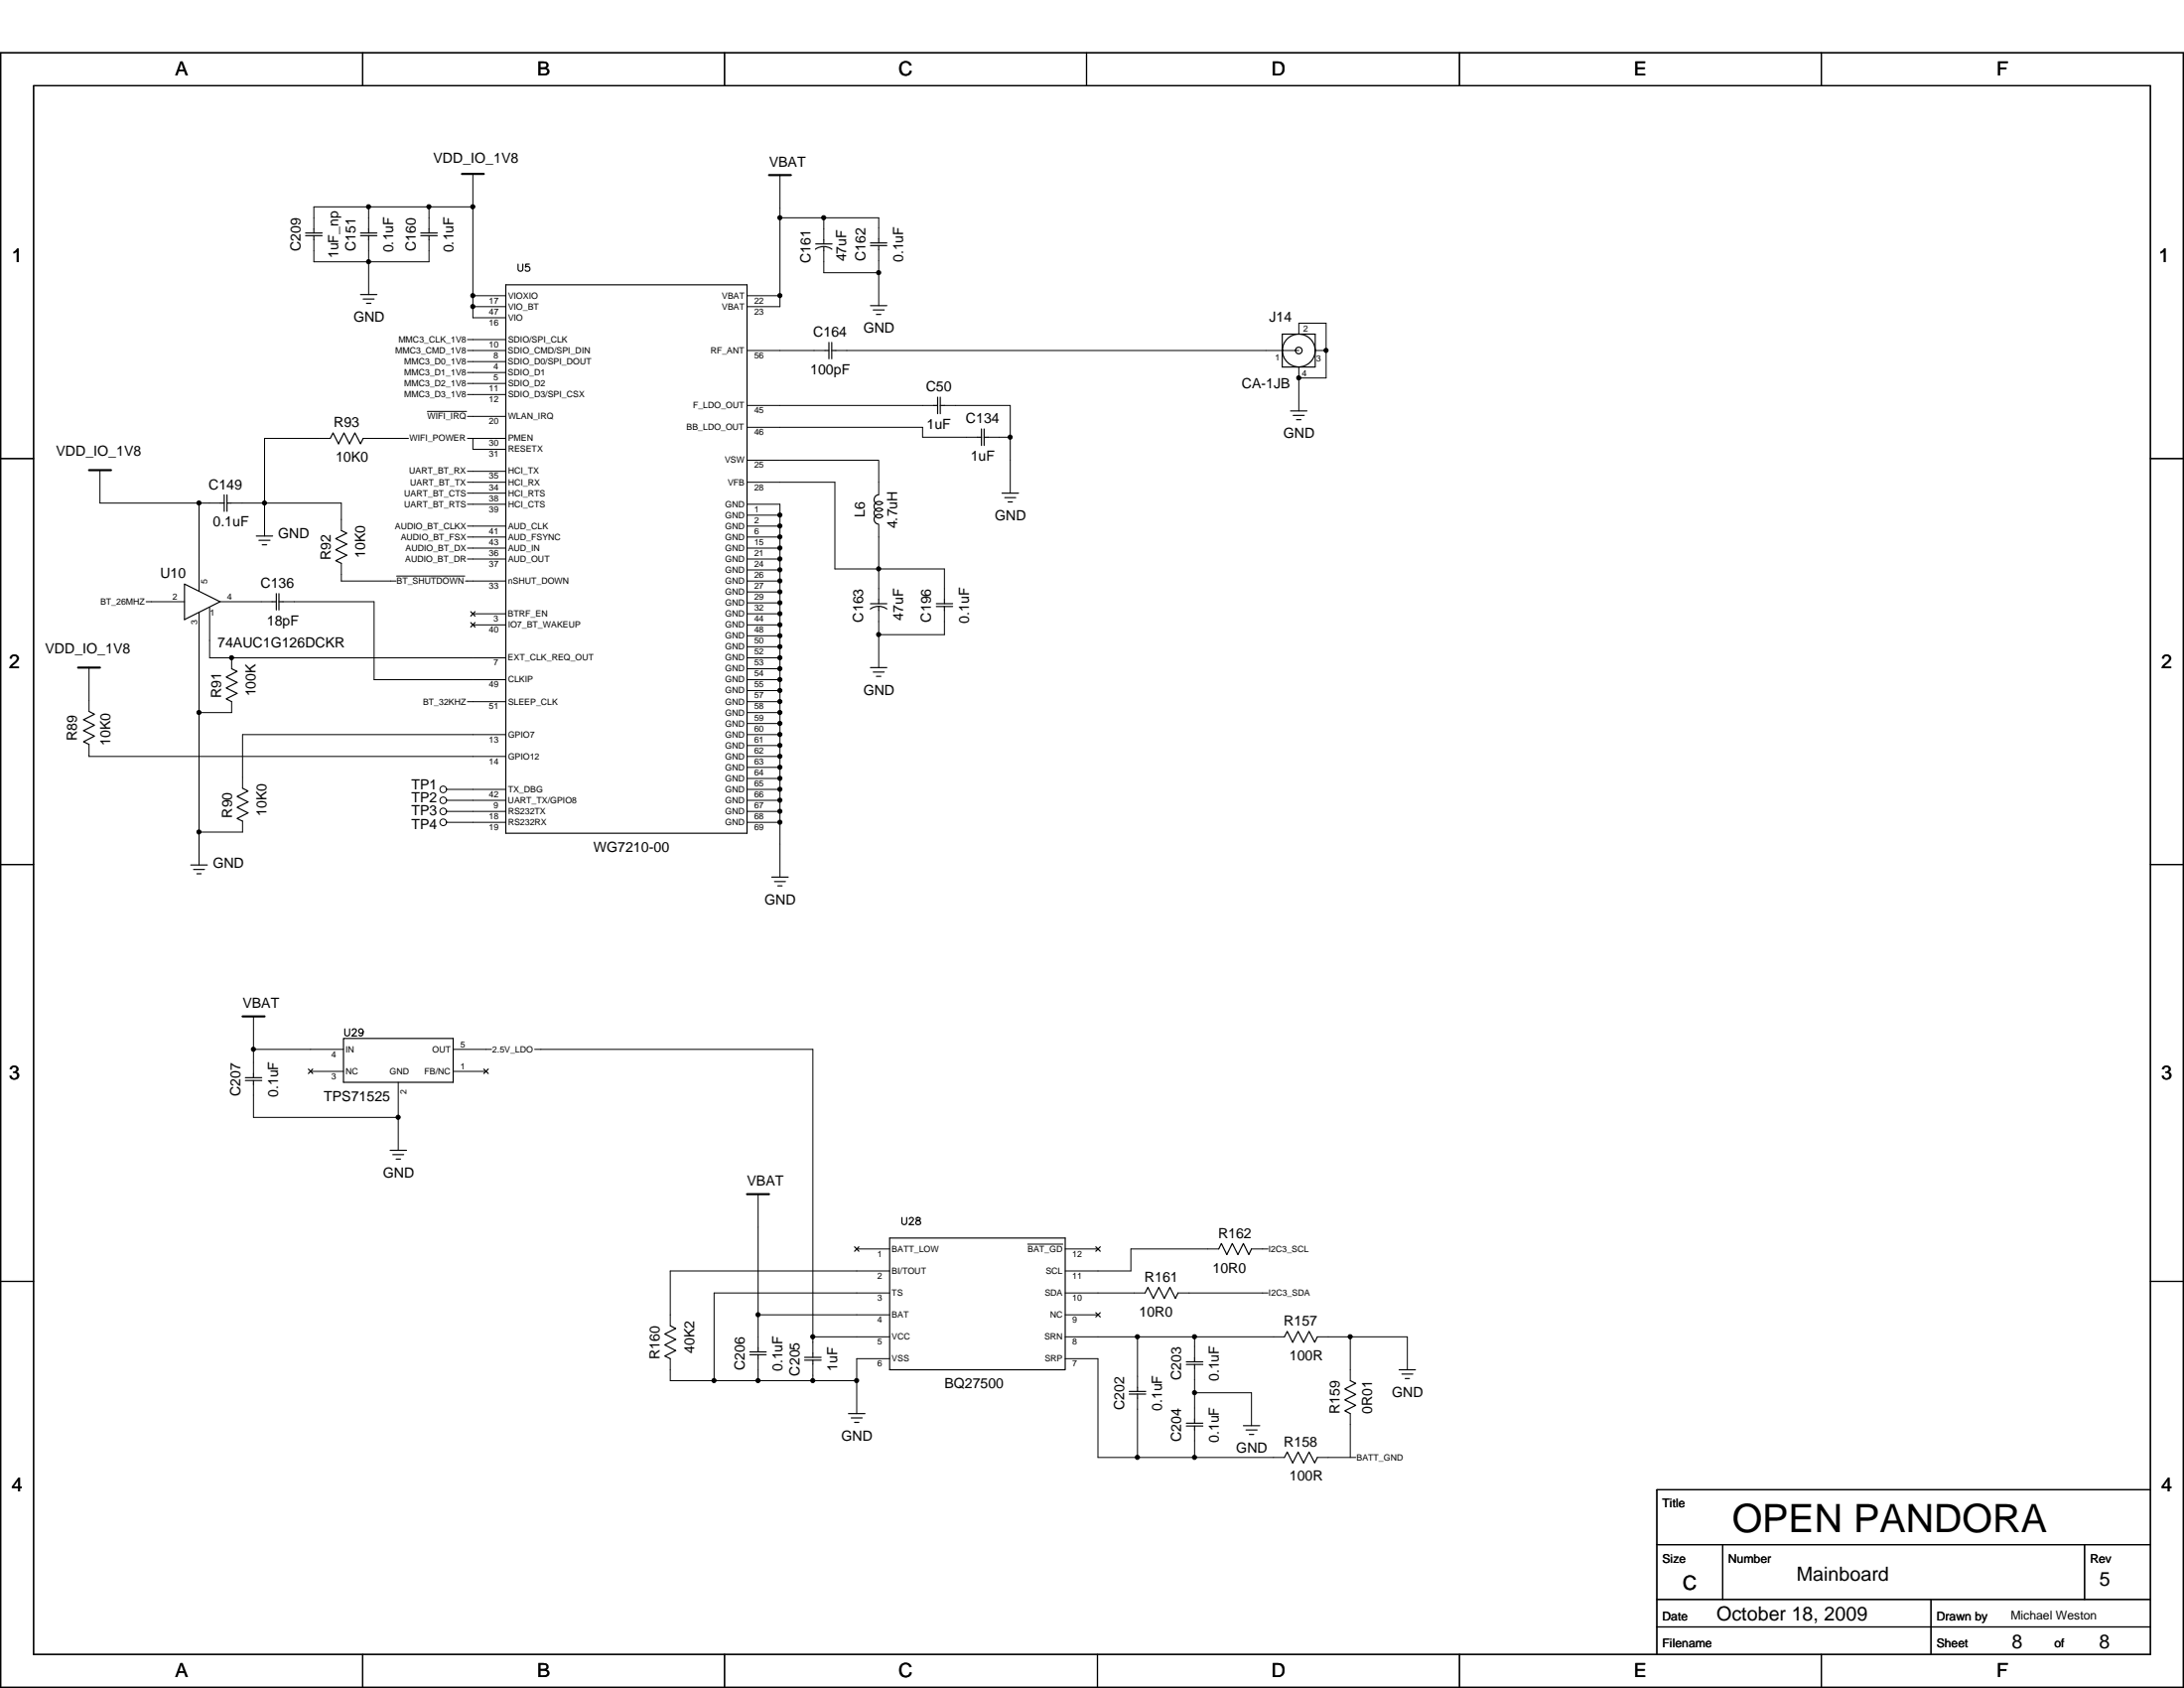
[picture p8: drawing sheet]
<svg xmlns="http://www.w3.org/2000/svg" width="279mm" height="216mm" viewBox="0 0 279 216" stroke-linecap="round" stroke-linejoin="round" font-family="sans-serif">
<g fill="none" stroke="#000" stroke-width=".15">
<path d="M.1 6.8h279.2v209h-279.2zM4.3 11h270.8v200.6h-270.8zM46.4 6.8v4.2M92.7 6.8v4.2M139 6.8v4.2M186.7 6.8v4.2M233 6.8v4.2M39.1 30.1h2.1M39.1 29.8h2.1M40.2 29.3v.5M40.2 30.1v.6M46.1 30.1h2.1"/>
<path d="M46.1 29.8h2.1M46.1 37.7h2.1M46.5 38.2h1.4M46.9 38.8h.6M47.2 29.3v.5M47.2 30.1v.6M53.8 30.1h2.1M53.8 29.8h2.1M54.9 29.3v.5M54.9 30.1v.6M64.7 36.4h30.9v70.2h-30.9zM66.3 33.8v.6l.2 .3a.29 .29 0 0 0 .4-.3v-.6"/>
<path d="M67.7 33.8h-.4l-.1 .4a.32 .32 0 0 1 .5 0 .32 .32 0 0 1 0 .5 .32 .32 0 0 1-.5-.2M104.3 31.9a1.82 1.82 0 0 1 2.1 0M104.4 31.2h2M105.4 30.7v.5M105.4 31.5v.6M111.4 39.1h2.1M111.4 31.4h2.1M111.4 31.1h2.1M111.7 39.6h1.4M112.4 30.5v.6M112.4 31.4v.5M.1 58.7h4.2"/>
<path d="M46.5 56.1l-.4 .7-.7-1.4-.7 1.4-.7-1.4-.7 1.4-.7-1.4-.4 .7M105.5 44.8h.5M106 43.8v2.1M106.4 43.8v2.1M106.4 44.8h.5M112.1 40.2h.6M119.4 51.9h.6M120 50.8v2.1M120.3 50.8v2.1M120.3 51.9h.5M125 55.9h.6M125.6 54.9v2.1"/>
<path d="M125.9 54.9v2.1M125.9 55.9h.5M164 42.7h4.3v4.2h-4.3zM165.1 52.6h2.1M165.4 53.1h1.5M165.9 53.7h.5M275.1 58.7h4.2M23.6 74.7l4.6 2.3-4.6 2.2zM28.2 64.3h.5M28.7 63.3v2.1M29 63.3v2.1M29 64.3h.6"/>
<path d="M32.8 68.6h2.1M33.1 69.1h1.4M33.5 69.7h.6M34.8 77h.5M35.3 75.9v2.1M35.7 75.9v2.1M35.7 77h.5M43.7 67.9l.7 .3-1.5 .7 1.5 .7-1.5 .7 1.5 .7-1.5 .7 .8 .4M60.2 78.2l.6 .6M60.2 79.6l.6 .6M60.8 78.2l-.6 .6M60.8 79.6l-.6 .6"/>
<path d="M111.3 77.9a1.82 1.82 0 0 1 2.2 0M111.4 77.2h2.1M112.4 63.3a.63 .63 0 0 0-.5 .9 .63 .63 0 0 0 1 .1M112.4 76.7v.5M112.4 77.6v.5M112.9 66a.63 .63 0 0 0-1 .1 .63 .63 0 0 0 .5 .9M112.9 65.2a.63 .63 0 0 0-.9 0 .63 .63 0 0 0 0 .9 .63 .63 0 0 0 .9-.1M112.9 64.3a.63 .63 0 0 0-.9 0 .63 .63 0 0 0 0 .9 .63 .63 0 0 0 .9 0M119.8 77.6h2.1M119.8 77.2h2.1M120.8 76.7v.5M120.8 77.6v.5"/>
<path d="M128.2 63.1h2.1M128.5 63.6h1.4M129 64.2h.5M11.4 91l.7 .4-1.4 .7 1.4 .7-1.4 .7 1.4 .6-1.4 .8 .7 .3M29.6 85.5l.7 .4-1.4 .7 1.4 .7-1.4 .7 1.4 .7-1.4 .7 .7 .3M111.4 85.4h2.1M111.7 86h1.4M112.1 86.5h.6M.1 110.6h4.2M24.4 110.6h2.1M24.8 111.2h1.4M25.2 111.8h.5"/>
<path d="M31 100.8l.7 .4-1.4 .7 1.4 .7-1.4 .7 1.4 .7-1.4 .7 .7 .3M98.7 112.2h2.1M99.1 112.8h1.4M99.5 113.3h.6M275.1 110.6h4.2M31.4 138.2h2.1M31.4 137.8h2.1M32.4 137.3v.5M32.4 138.2v.5M39.5 136.7l.5 .6M40 136.7l-.5 .6M43.9 132.8h14.1v5.6h-14.1z"/>
<path d="M44.1 131.6v.6l.3 .3 .3-.1v-.8M45.1 131.8v-.2h.3l.2 .3-.6 .6h.6M46.5 131.9a.29 .29 0 0 1-.4 .3 .29 .29 0 0 1-.2-.5 .29 .29 0 0 1 .5 0 .45 .45 0 0 1 .1 .5 .45 .45 0 0 1-.5 .3l-.1-.1M61.9 136.7l.6 .6M62.5 136.7l-.6 .6M49.9 147.1h2.1M50.2 147.7h1.4M50.7 148.3h.5M109.3 159.5l.6 .5M109.9 159.5l-.6 .5M113.8 158.3h22.5v16.9h-22.5zM115.4 155.7v.7l.2 .2 .4-.1v-.8"/>
<path d="M116.3 155.9l.1-.1 .3-.1 .2 .3-.6 .6h.6M117.2 155.8v.2l.3 .1a.25 .25 0 0 1 .3 .3 .25 .25 0 0 1-.3 .2h-.3v-.3l.1-.1 .4-.2v-.1l-.2-.2zM140.2 159.5l.6 .5M140.8 159.5l-.6 .5M155.9 159.7l.4-.7 .7 1.5 .6-1.5 .8 1.5 .7-1.5 .7 1.5 .3-.8M.1 163.9h4.2M85.7 169.6l.7 .3-1.4 .7 1.4 .7-1.4 .7 1.4 .7-1.4 .7 .7 .4M95.9 173.3h2.1M95.9 172.9h2.1M97 172.4v.5M97 173.3v.5M102.9 174h2.2"/>
<path d="M102.9 173.6h2.2M104 173.1v.5M104 174v.5M140.2 167.9l.6 .5M140.8 167.9l-.6 .5M144.5 178.3h2.1M144.5 178h2.1M145.5 177.4v.6M145.5 178.3v.5M146.5 165.4l.4-.7 .7 1.4 .7-1.4 .6 1.4 .8-1.4 .7 1.4 .3-.7M151.8 174.5h2.1M151.8 174.2h2.1"/>
<path d="M152.8 173.7v.5M152.8 174.5v.5M164.3 171l.4-.7 .7 1.4 .7-1.4 .7 1.4 .7-1.4 .7 1.4 .3-.7M172.7 176.6l.7 .3-1.4 .8 1.4 .7-1.4 .6 1.4 .7-1.4 .7 .7 .4M179 175.2h2.1M179.3 175.7h1.4M179.8 176.3h.5M275.1 163.9h4.2M108.5 180.8h2.2M108.9 181.4h1.4M109.3 181.9h.6M151.8 182.4h2.1"/>
<path d="M151.8 182h2.1M152.8 181.5v.5M152.8 182.4v.5M159.1 182.4h2.1M159.4 182.9h1.4M159.8 183.5h.6M168.5 186.4l-.3 .7-.7-1.4-.7 1.4-.7-1.4-.7 1.4-.7-1.4-.4 .7M212 197.6h63.1M220.4 197.6v7M266.7 197.6v7M275.1 190.5h-63.1v21.1M46.4 211.6v4.2"/>
<path d="M92.7 211.6v4.2M140.4 211.6v4.2M186.7 211.6v4.2M212 208.1h63.1M212 204.6h63.1M233 211.6v4.2M247 204.6v7"/>
<circle cx="166.2" cy="44.8" r="2.09"/>
<circle cx="166.2" cy="44.8" r=".42"/>
</g>
<g fill="#000" stroke="#000" stroke-width=".13">
<circle cx="47.1" cy="33.5" r=".27"/>
<circle cx="47.1" cy="26.4" r=".27"/>
<circle cx="54.9" cy="26.4" r=".27"/>
<circle cx="60.5" cy="26.4" r=".27"/>
<circle cx="60.5" cy="37.8" r=".27"/>
<circle cx="60.5" cy="39.2" r=".27"/>
<circle cx="99.8" cy="37.8" r=".27"/>
<circle cx="99.8" cy="27.8" r=".27"/>
<circle cx="105.4" cy="27.8" r=".27"/>
<circle cx="112.4" cy="34.9" r=".27"/>
<circle cx="129.2" cy="55.9" r=".27"/>
<circle cx="166.1" cy="48.3" r=".27"/>
<circle cx="169.6" cy="44.8" r=".27"/>
<circle cx="25.4" cy="64.3" r=".27"/>
<circle cx="33.8" cy="64.3" r=".27"/>
<circle cx="99.8" cy="72.9" r=".27"/>
<circle cx="99.8" cy="74.3" r=".27"/>
<circle cx="99.8" cy="65.9" r=".27"/>
<circle cx="99.8" cy="70.1" r=".27"/>
<circle cx="99.8" cy="71.5" r=".27"/>
<circle cx="99.8" cy="77.1" r=".27"/>
<circle cx="99.8" cy="68.7" r=".27"/>
<circle cx="99.8" cy="75.7" r=".27"/>
<circle cx="99.8" cy="78.5" r=".27"/>
<circle cx="99.8" cy="67.3" r=".27"/>
<circle cx="99.8" cy="79.9" r=".27"/>
<circle cx="112.4" cy="72.8" r=".27"/>
<circle cx="25.4" cy="91.1" r=".27"/>
<circle cx="29.6" cy="84.1" r=".27"/>
<circle cx="99.8" cy="92.5" r=".27"/>
<circle cx="99.8" cy="82.7" r=".27"/>
<circle cx="99.8" cy="98.1" r=".27"/>
<circle cx="99.8" cy="85.5" r=".27"/>
<circle cx="99.8" cy="89.7" r=".27"/>
<circle cx="99.8" cy="96.7" r=".27"/>
<circle cx="99.8" cy="86.9" r=".27"/>
<circle cx="99.8" cy="84.1" r=".27"/>
<circle cx="99.8" cy="95.3" r=".27"/>
<circle cx="99.8" cy="99.6" r=".27"/>
<circle cx="99.8" cy="93.9" r=".27"/>
<circle cx="99.8" cy="91.1" r=".27"/>
<circle cx="99.8" cy="81.3" r=".27"/>
<circle cx="99.8" cy="88.3" r=".27"/>
<circle cx="112.4" cy="81.2" r=".27"/>
<circle cx="25.4" cy="106.4" r=".27"/>
<circle cx="99.8" cy="101" r=".27"/>
<circle cx="99.8" cy="102.3" r=".27"/>
<circle cx="99.8" cy="103.8" r=".27"/>
<circle cx="99.8" cy="105.2" r=".27"/>
<circle cx="32.4" cy="134.2" r=".27"/>
<circle cx="50.9" cy="142.9" r=".27"/>
<circle cx="91.3" cy="176.6" r=".27"/>
<circle cx="97" cy="176.6" r=".27"/>
<circle cx="97" cy="168.2" r=".27"/>
<circle cx="104" cy="171" r=".27"/>
<circle cx="104" cy="176.6" r=".27"/>
<circle cx="109.6" cy="176.6" r=".27"/>
<circle cx="145.5" cy="171" r=".27"/>
<circle cx="152.8" cy="178.1" r=".27"/>
<circle cx="152.8" cy="171" r=".27"/>
<circle cx="172.7" cy="171" r=".27"/>
<circle cx="145.5" cy="186.4" r=".27"/>
<circle cx="152.8" cy="186.4" r=".27"/>
</g>
<g fill="none" stroke="#000" stroke-width=".13">
<path d="M40.2 30.7v2.8h14.7v-2.8M47.2 26.5v2.8M47.2 30.7v7M54.9 26.5h-14.7v2.8M54.9 26.5h5.6M54.9 26.5v2.8M60.5 22.2v18.4h4.2M60.5 39.2h4.2M60.5 37.8h4.2M95.6 37.8h4.2M99.8 22.4v5.5h12.6v2.6M99.8 27.9v11.3h-4.2"/>
<path d="M105.4 32.1v2.8h7M105.4 27.9v2.8M112.4 31.9v7.2M42.2 56.1h-8.4v12.5M46.5 56.1h5.8M54.7 52.6h5M59.8 53.3h4.9M59.8 49h4.9M59.8 47.6h4.9M59.8 43.4h4.9M59.8 44.8h4.9M59.8 46.2h4.9"/>
<path d="M59.8 50.5h4.9M59.8 56.1h4.9M60.5 56.1v1.4h4.2M95.6 58.9h16.8v4.4M95.6 54.7h22.4v1.2h7M95.6 44.8h9.9M95.6 51.9h23.8M106.9 44.8h59.3M120.8 51.9h8.4v11.2M126.4 55.9h2.8M166.2 42.7v-1.4h3.5v7h-3.5M166.2 46.9v5.7"/>
<path d="M168.3 44.8h1.4M12.8 60.1v4.2h15.4M18.7 77h4.9M25.5 64.3v11.3M25.5 78.3v32.3M26.8 77.7v6.4h37.9M28.2 77h6.6M29.6 64.3h14.1v3.6M36.2 77h11.7v9.9h16.8M43.7 72.1v2.2h7M50.7 73.7h8.8M59.5 74.3h5.2"/>
<path d="M59.8 70.1h4.9M59.8 68.7h4.9M59.8 64.5h4.9M59.8 60.3h4.9M59.8 61.7h4.9M59.8 71.5h4.9M59.8 63.1h4.9M59.8 67.3h4.9M60.5 78.5h4.2M60.5 79.9h4.2M95.6 74.3h4.2M95.6 61.7h11.2v11.1h14v3.9"/>
<path d="M95.6 70.1h4.2M95.6 68.7h4.2M95.6 64.5h4.2v47.7M95.6 71.5h4.2M95.6 67.3h4.2M95.6 77.1h4.2M95.6 72.9h4.2M95.6 78.5h4.2M95.6 79.9h4.2M95.6 75.7h4.2M95.6 65.9h4.2M112.4 67.1v9.6"/>
<path d="M112.4 78.1v7.3M120.8 78.1v3.1h-8.4M11.4 85.4v5.6M11.4 95.2v1.6h53.3M29.6 89.7v1.4h-4.1M29.6 84.1v1.4M59.8 89.7h4.9M64.7 94h-33.7v6.8M95.6 91.1h4.2M95.6 89.7h4.2M95.6 86.9h4.2M95.6 84.1h4.2"/>
<path d="M95.6 94h4.2M95.6 98.1h4.2M95.6 85.5h4.2M95.6 81.3h4.2M95.6 96.8h4.2M95.6 92.5h4.2M95.6 88.3h4.2M95.6 95.4h4.2M95.6 99.6h4.2M95.6 82.7h4.2M31 105v1.4h-5.5M57.1 103.8h7.6"/>
<path d="M57.1 102.4h7.6M57.1 105.2h7.6M57.1 101h7.6M95.6 103.8h4.2M95.6 102.4h4.2M95.6 105.2h4.2M95.6 101h4.2M32.4 130v7.3M32.4 138.7v4.2h18.5M39.7 137h4.2M43.9 134.2h-11.5M50.9 138.4v8.7"/>
<path d="M58 134.2h4.9M58 137h4.2M68.4 134.2h35.6v38.9M97 152.7v19.7M109.6 159.7h4.2M131.5 159.1h4.5M136.3 159.7h4.2M155.9 159.7h-11.2v2.9h-8.4M160.1 159.7h2.1M85.7 173.8v2.8h23.9M97 173.8v2.8M97 168.2h16.8"/>
<path d="M104 171h9.8M104 174.5v2.1M113.8 162.6h-28.1v7M113.8 173.8h-4.2v7M113.8 165.4h-22.4v11.2M136.3 173.8h4.2v12.6h23.8M136.3 171h28M136.3 165.4h10.2M136.3 168.2h4.2M145.5 171v6.4M145.5 178.8v7.6M150.7 165.4h11.5"/>
<path d="M152.8 171v2.7M152.8 175v6.5M152.8 178.1h7.3v4.3M168.5 171h11.5v4.2M172.7 171v5.6M152.8 182.9v3.5M168.5 186.4h4.9M172.7 180.8v5.6"/>
<circle cx="56.7" cy="105.2" r=".43"/>
<circle cx="56.7" cy="101" r=".43"/>
<circle cx="56.7" cy="103.8" r=".43"/>
<circle cx="56.7" cy="102.4" r=".43"/>
</g>
<path d="M59.1 22.2h2.8M98.4 22.4h2.8M11.4 60.1h2.8M10 85.4h2.8M31 130h2.8M95.6 152.7h2.8" fill="none" stroke="#000" stroke-width=".28"/>
<text font-size="5" x="221.6" y="196">OPEN PANDORA</text>
<g font-size="2.5">
<text x="22.4" y="9.7">A</text>
<text x="68.7" y="9.7">B</text>
<text x="114.9" y="9.7">C</text>
<text x="162.6" y="9.7">D</text>
<text x="209" y="9.7">E</text>
<text x="255.4" y="9.7">F</text>
<text x="1.5" y="33.5">1</text>
<text x="276.2" y="33.5">1</text>
<text x="1.1" y="85.5">2</text>
<text x="276.5" y="85.5">2</text>
<text x="1.1" y="138.1">3</text>
<text x="276.5" y="138.1">3</text>
<text x="1.5" y="190.7">4</text>
<text x="276.5" y="190.7">4</text>
<text x="215.3" y="203.3">C</text>
<text x="229.8" y="202.1">Mainboard</text>
<text x="268.6" y="202.8">5</text>
<text x="219.6" y="207.3">October 18, 2009</text>
<text x="22.4" y="214.5">A</text>
<text x="68.7" y="214.5">B</text>
<text x="114.9" y="214.5">C</text>
<text x="162.6" y="214.5">D</text>
<text x="209" y="214.5">E</text>
<text x="255.4" y="214.5">F</text>
<text x="257.3" y="210.8">8</text>
<text x="268.6" y="210.8">8</text>
</g>
<g font-size="1.8">
<text x="55.4" y="20.8">VDD_IO_1V8</text>
<text x="98.4" y="21.3">VBAT</text>
<text x="38.4" y="32.2" transform="rotate(-90 38.4 32.2)">C209</text>
<text x="43.3" y="33.1" transform="rotate(-90 43.3 33.1)">1uF_np</text>
<text x="45.5" y="32.2" transform="rotate(-90 45.5 32.2)">C151</text>
<text x="50.3" y="32.3" transform="rotate(-90 50.3 32.3)">0.1uF</text>
<text x="53.2" y="32.2" transform="rotate(-90 53.2 32.2)">C160</text>
<text x="58" y="32.3" transform="rotate(-90 58 32.3)">0.1uF</text>
<text x="103.7" y="33.7" transform="rotate(-90 103.7 33.7)">C161</text>
<text x="108.3" y="33.4" transform="rotate(-90 108.3 33.4)">47uF</text>
<text x="110.7" y="33.4" transform="rotate(-90 110.7 33.4)">C162</text>
<text x="115.5" y="33.5" transform="rotate(-90 115.5 33.5)">0.1uF</text>
<text x="45.2" y="41.2">GND</text>
<text x="162.4" y="41.2">J14</text>
<text x="103.7" y="47.9">100pF</text>
<text x="104.1" y="43.1">C164</text>
<text x="110.4" y="42.6">GND</text>
<text x="118.4" y="50.1">C50</text>
<text x="158.9" y="49.6">CA-1JB</text>
<text x="7.2" y="58.3">VDD_IO_1V8</text>
<text x="42.7" y="54.6">R93</text>
<text x="42.9" y="59.1">10K0</text>
<text x="118.6" y="54.9">1uF</text>
<text x="123.6" y="54.1">C134</text>
<text x="124.2" y="59">1uF</text>
<text x="164.2" y="56">GND</text>
<text x="26.7" y="62.5">C149</text>
<text x="27.2" y="67.3">0.1uF</text>
<text x="35.6" y="68.9">GND</text>
<text x="42.3" y="71.6" transform="rotate(-90 42.3 71.6)">R92</text>
<text x="46.7" y="71.4" transform="rotate(-90 46.7 71.4)">10K0</text>
<text x="110.6" y="66.2" transform="rotate(-90 110.6 66.2)">L6</text>
<text x="114.8" y="67.6" transform="rotate(-90 114.8 67.6)">4.7uH</text>
<text x="127.3" y="66.6">GND</text>
<text x="20.5" y="73.9">U10</text>
<text x="33.3" y="75.2">C136</text>
<text x="5.8" y="83.5">VDD_IO_1V8</text>
<text x="27.8" y="82.8">74AUC1G126DCKR</text>
<text x="34.1" y="80">18pF</text>
<text x="110.4" y="79.6" transform="rotate(-90 110.4 79.6)">C163</text>
<text x="115.5" y="79.3" transform="rotate(-90 115.5 79.3)">47uF</text>
<text x="119.1" y="79.6" transform="rotate(-90 119.1 79.6)">C196</text>
<text x="124" y="79.7" transform="rotate(-90 124 79.7)">0.1uF</text>
<text x="28.3" y="89.3" transform="rotate(-90 28.3 89.3)">R91</text>
<text x="32.7" y="89.1" transform="rotate(-90 32.7 89.1)">100K</text>
<text x="110.4" y="88.9">GND</text>
<text x="9.8" y="94.8" transform="rotate(-90 9.8 94.8)">R89</text>
<text x="14.1" y="95.4" transform="rotate(-90 14.1 95.4)">10K0</text>
<text x="52.6" y="100.9">TP1</text>
<text x="29.7" y="104.6" transform="rotate(-90 29.7 104.6)">R90</text>
<text x="34.1" y="104.4" transform="rotate(-90 34.1 104.4)">10K0</text>
<text x="52.6" y="104.3">TP3</text>
<text x="52.6" y="102.6">TP2</text>
<text x="52.6" y="106">TP4</text>
<text x="27.2" y="111">GND</text>
<text x="75.9" y="108.9">WG7210-00</text>
<text x="97.8" y="115.7">GND</text>
<text x="31" y="128.9">VBAT</text>
<text x="30.7" y="140.2" transform="rotate(-90 30.7 140.2)">C207</text>
<text x="35.6" y="140.3" transform="rotate(-90 35.6 140.3)">0.1uF</text>
<text x="41.4" y="140.8">TPS71525</text>
<text x="49" y="150.6">GND</text>
<text x="95.6" y="151.6">VBAT</text>
<text x="155.8" y="158.3">R162</text>
<text x="146.4" y="163.9">R161</text>
<text x="155.1" y="162.8">10R0</text>
<text x="84.4" y="173.9" transform="rotate(-90 84.4 173.9)">R160</text>
<text x="88.8" y="173.1" transform="rotate(-90 88.8 173.1)">40K2</text>
<text x="145.7" y="168.4">10R0</text>
<text x="164.3" y="169.5">R157</text>
<text x="165" y="174">100R</text>
<text x="95.3" y="175.3" transform="rotate(-90 95.3 175.3)">C206</text>
<text x="100.1" y="175.4" transform="rotate(-90 100.1 175.4)">0.1uF</text>
<text x="102.3" y="176" transform="rotate(-90 102.3 176)">C205</text>
<text x="107.1" y="175.3" transform="rotate(-90 107.1 175.3)">1uF</text>
<text x="120.8" y="177.5">BQ27500</text>
<text x="151.1" y="176.5" transform="rotate(-90 151.1 176.5)">C203</text>
<text x="156" y="176.7" transform="rotate(-90 156 176.7)">0.1uF</text>
<text x="178.1" y="178.7">GND</text>
<text x="107.6" y="184.3">GND</text>
<text x="143.8" y="180.3" transform="rotate(-90 143.8 180.3)">C202</text>
<text x="148.7" y="180.5" transform="rotate(-90 148.7 180.5)">0.1uF</text>
<text x="151.1" y="184.4" transform="rotate(-90 151.1 184.4)">C204</text>
<text x="156" y="184.5" transform="rotate(-90 156 184.5)">0.1uF</text>
<text x="158.2" y="185.8">GND</text>
<text x="164.3" y="185">R158</text>
<text x="171.4" y="180.9" transform="rotate(-90 171.4 180.9)">R159</text>
<text x="175.5" y="180.9" transform="rotate(-90 175.5 180.9)">0R01</text>
<text x="165" y="189.4">100R</text>
</g>
<g font-size="1.6">
<text x="212.7" y="192.8">Title</text>
<text x="212.7" y="199.8">Size</text>
<text x="221.1" y="199.8">Number</text>
<text x="267.4" y="199.8">Rev</text>
<text x="212.7" y="207.2">Date</text>
<text x="247.7" y="207.2">Drawn by</text>
<text x="257.2" y="207.1">Michael Weston</text>
<text x="212.7" y="210.7">Filename</text>
<text x="247.7" y="210.7">Sheet</text>
<text x="262.8" y="210.7">of</text>
</g>
<g font-size="1.1">
<text x="62.5" y="40.2">47</text>
<text x="62.5" y="41.6">16</text>
<text x="62.5" y="38.8">17</text>
<text x="65" y="39.6">VIO_BT</text>
<text x="65" y="41">VIO</text>
<text x="65" y="38.2">VIOXIO</text>
<text x="92.4" y="39.6">VBAT</text>
<text x="92.4" y="38.2">VBAT</text>
<text x="96.5" y="40.2">23</text>
<text x="96.5" y="38.8">22</text>
<text x="50.6" y="45.2">MMC3_CMD_1V8</text>
<text x="51" y="43.8">MMC3_CLK_1V8</text>
<text x="51.7" y="46.6">MMC3_D0_1V8</text>
<text x="62.5" y="44.4">10</text>
<text x="63.2" y="47.2">4</text>
<text x="63.2" y="45.8">8</text>
<text x="65" y="46.6">SDIO_D0/SPI_DOUT</text>
<text x="65" y="45.2">SDIO_CMD/SPI_DIN</text>
<text x="65" y="43.8">SDIO/SPI_CLK</text>
<text x="90.9" y="45.2">RF_ANT</text>
<text x="96.5" y="45.8">56</text>
<text x="163.1" y="46.1">1</text>
<text x="166.7" y="42.5">2</text>
<text x="168.4" y="46.2">3</text>
<text x="51.7" y="49.4">MMC3_D2_1V8</text>
<text x="51.7" y="48">MMC3_D1_1V8</text>
<text x="51.7" y="50.8">MMC3_D3_1V8</text>
<text x="54.7" y="53.6">WIFI_IRQ</text>
<text x="62.5" y="50">11</text>
<text x="62.5" y="51.4">12</text>
<text x="63.2" y="48.6">5</text>
<text x="65" y="48">SDIO_D1</text>
<text x="65" y="53.6">WLAN_IRQ</text>
<text x="65" y="49.4">SDIO_D2</text>
<text x="65" y="50.8">SDIO_D3/SPI_CSX</text>
<text x="88.6" y="52.2">F_LDO_OUT</text>
<text x="96.5" y="52.9">45</text>
<text x="166.6" y="48.1">4</text>
<text x="52.4" y="56.4">WIFI_POWER</text>
<text x="62.5" y="57">30</text>
<text x="62.5" y="58.5">31</text>
<text x="62.5" y="54.3">20</text>
<text x="65" y="56.4">PMEN</text>
<text x="65" y="57.8">RESETX</text>
<text x="87.8" y="55">BB_LDO_OUT</text>
<text x="92.7" y="59.2">VSW</text>
<text x="96.5" y="59.9">25</text>
<text x="96.5" y="55.6">46</text>
<text x="51.7" y="64.8">UART_BT_RTS</text>
<text x="51.7" y="63.4">UART_BT_CTS</text>
<text x="52.3" y="60.6">UART_BT_RX</text>
<text x="52.5" y="62">UART_BT_TX</text>
<text x="62.5" y="65.5">39</text>
<text x="62.5" y="61.3">35</text>
<text x="62.5" y="64.1">38</text>
<text x="62.5" y="62.7">34</text>
<text x="65" y="64.8">HCI_CTS</text>
<text x="65" y="60.6">HCI_TX</text>
<text x="65" y="63.4">HCI_RTS</text>
<text x="65" y="62">HCI_RX</text>
<text x="92.8" y="64.8">GND</text>
<text x="93.1" y="62">VFB</text>
<text x="96.5" y="65.5">1</text>
<text x="96.5" y="62.7">28</text>
<text x="50.5" y="67.6">AUDIO_BT_CLKX</text>
<text x="51.3" y="69">AUDIO_BT_FSX</text>
<text x="51.8" y="71.9">AUDIO_BT_DR</text>
<text x="51.9" y="70.4">AUDIO_BT_DX</text>
<text x="62.5" y="69.7">43</text>
<text x="62.5" y="68.3">41</text>
<text x="62.5" y="71.1">36</text>
<text x="65" y="69">AUD_FSYNC</text>
<text x="65" y="71.9">AUD_OUT</text>
<text x="65" y="67.6">AUD_CLK</text>
<text x="65" y="70.4">AUD_IN</text>
<text x="92.8" y="69">GND</text>
<text x="92.8" y="71.9">GND</text>
<text x="92.8" y="67.6">GND</text>
<text x="92.8" y="70.4">GND</text>
<text x="92.8" y="66.3">GND</text>
<text x="96.5" y="69.7">15</text>
<text x="96.5" y="68.3">6</text>
<text x="96.5" y="71.1">21</text>
<text x="96.5" y="66.9">2</text>
<text x="12.8" y="77.3">BT_26MHZ</text>
<text x="22.1" y="76.7">2</text>
<text x="26.5" y="74.7" transform="rotate(-90 26.5 74.7)">5</text>
<text x="29.1" y="76.7">4</text>
<text x="50.7" y="74.7">BT_SHUTDOWN</text>
<text x="62.5" y="72.5">37</text>
<text x="62.5" y="75.3">33</text>
<text x="65" y="74.7">nSHUT_DOWN</text>
<text x="92.8" y="77.5">GND</text>
<text x="92.8" y="73.3">GND</text>
<text x="92.8" y="76.1">GND</text>
<text x="92.8" y="74.7">GND</text>
<text x="96.5" y="73.9">26</text>
<text x="96.5" y="76.7">29</text>
<text x="96.5" y="75.3">27</text>
<text x="96.5" y="72.5">24</text>
<text x="25.2" y="79.9" transform="rotate(-90 25.2 79.9)">3</text>
<text x="26.9" y="78.7">1</text>
<text x="62.5" y="80.9">40</text>
<text x="63.2" y="79.5">3</text>
<text x="65" y="78.9">BTRF_EN</text>
<text x="65" y="80.3">IO7_BT_WAKEUP</text>
<text x="92.8" y="81.7">GND</text>
<text x="92.8" y="80.3">GND</text>
<text x="92.8" y="78.9">GND</text>
<text x="92.8" y="83.1">GND</text>
<text x="96.5" y="82.3">50</text>
<text x="96.5" y="78.1">32</text>
<text x="96.5" y="80.9">48</text>
<text x="96.5" y="79.5">44</text>
<text x="96.5" y="83.7">52</text>
<text x="62.5" y="87.9">49</text>
<text x="63.2" y="85.1">7</text>
<text x="65" y="84.5">EXT_CLK_REQ_OUT</text>
<text x="65" y="87.3">CLKIP</text>
<text x="92.8" y="85.9">GND</text>
<text x="92.8" y="88.7">GND</text>
<text x="92.8" y="84.5">GND</text>
<text x="92.8" y="87.3">GND</text>
<text x="96.5" y="86.5">54</text>
<text x="96.5" y="89.3">57</text>
<text x="96.5" y="85.1">53</text>
<text x="96.5" y="87.9">55</text>
<text x="54.1" y="90.1">BT_32KHZ</text>
<text x="62.5" y="94.9">13</text>
<text x="62.5" y="90.7">51</text>
<text x="65" y="94.3">GPIO7</text>
<text x="65" y="90.1">SLEEP_CLK</text>
<text x="92.8" y="94.3">GND</text>
<text x="92.8" y="90.1">GND</text>
<text x="92.8" y="92.9">GND</text>
<text x="92.8" y="95.7">GND</text>
<text x="92.8" y="91.5">GND</text>
<text x="96.5" y="94.9">61</text>
<text x="96.5" y="90.7">58</text>
<text x="96.5" y="93.5">60</text>
<text x="96.5" y="92.1">59</text>
<text x="62.5" y="102">42</text>
<text x="62.5" y="97.7">14</text>
<text x="65" y="101.3">TX_DBG</text>
<text x="65" y="97.1">GPIO12</text>
<text x="92.8" y="98.5">GND</text>
<text x="92.8" y="101.3">GND</text>
<text x="92.8" y="97.1">GND</text>
<text x="92.8" y="99.9">GND</text>
<text x="96.5" y="99.1">64</text>
<text x="96.5" y="102">66</text>
<text x="96.5" y="97.7">63</text>
<text x="96.5" y="96.3">62</text>
<text x="96.5" y="100.5">65</text>
<text x="62.5" y="106.2">19</text>
<text x="62.5" y="104.8">18</text>
<text x="63.2" y="103.4">9</text>
<text x="65" y="102.7">UART_TX/GPIO8</text>
<text x="65" y="105.5">RS232RX</text>
<text x="65" y="104.1">RS232TX</text>
<text x="92.8" y="102.7">GND</text>
<text x="92.8" y="105.5">GND</text>
<text x="92.8" y="104.1">GND</text>
<text x="96.5" y="103.4">67</text>
<text x="96.5" y="106.2">69</text>
<text x="96.5" y="104.8">68</text>
<text x="42.4" y="135.2">4</text>
<text x="44.2" y="134.6">IN</text>
<text x="44.2" y="137.4">NC</text>
<text x="49.8" y="137.4">GND</text>
<text x="54.3" y="137.4">FB/NC</text>
<text x="55.3" y="134.6">OUT</text>
<text x="58.9" y="133.9">5</text>
<text x="58.9" y="136.8">1</text>
<text x="63" y="134.6">2.5V_LDO</text>
<text x="42.4" y="138">3</text>
<text x="52" y="140" transform="rotate(-90 52 140)">2</text>
<text x="112.3" y="160.7">1</text>
<text x="114.1" y="160.1">BATT_LOW</text>
<text x="131.5" y="160.1">BAT_GD</text>
<text x="137.2" y="160.7">12</text>
<text x="162.3" y="160.1">I2C3_SCL</text>
<text x="112.3" y="166.3">3</text>
<text x="112.3" y="163.6">2</text>
<text x="114.1" y="165.7">TS</text>
<text x="114.1" y="162.9">BI/TOUT</text>
<text x="133.6" y="165.7">SDA</text>
<text x="133.8" y="162.9">SCL</text>
<text x="137.2" y="163.6">11</text>
<text x="137.2" y="166.3">10</text>
<text x="162.3" y="165.7">I2C3_SDA</text>
<text x="112.3" y="169.2">4</text>
<text x="112.3" y="172">5</text>
<text x="114.1" y="168.5">BAT</text>
<text x="114.1" y="171.3">VCC</text>
<text x="133.6" y="171.3">SRN</text>
<text x="134.3" y="168.5">NC</text>
<text x="137.2" y="169.2">9</text>
<text x="137.2" y="172">8</text>
<text x="112.3" y="174.8">6</text>
<text x="114.1" y="174.1">VSS</text>
<text x="133.6" y="174.1">SRP</text>
<text x="137.2" y="174.8">7</text>
<text x="173.5" y="186.8">BATT_GND</text>
</g>
</svg>
